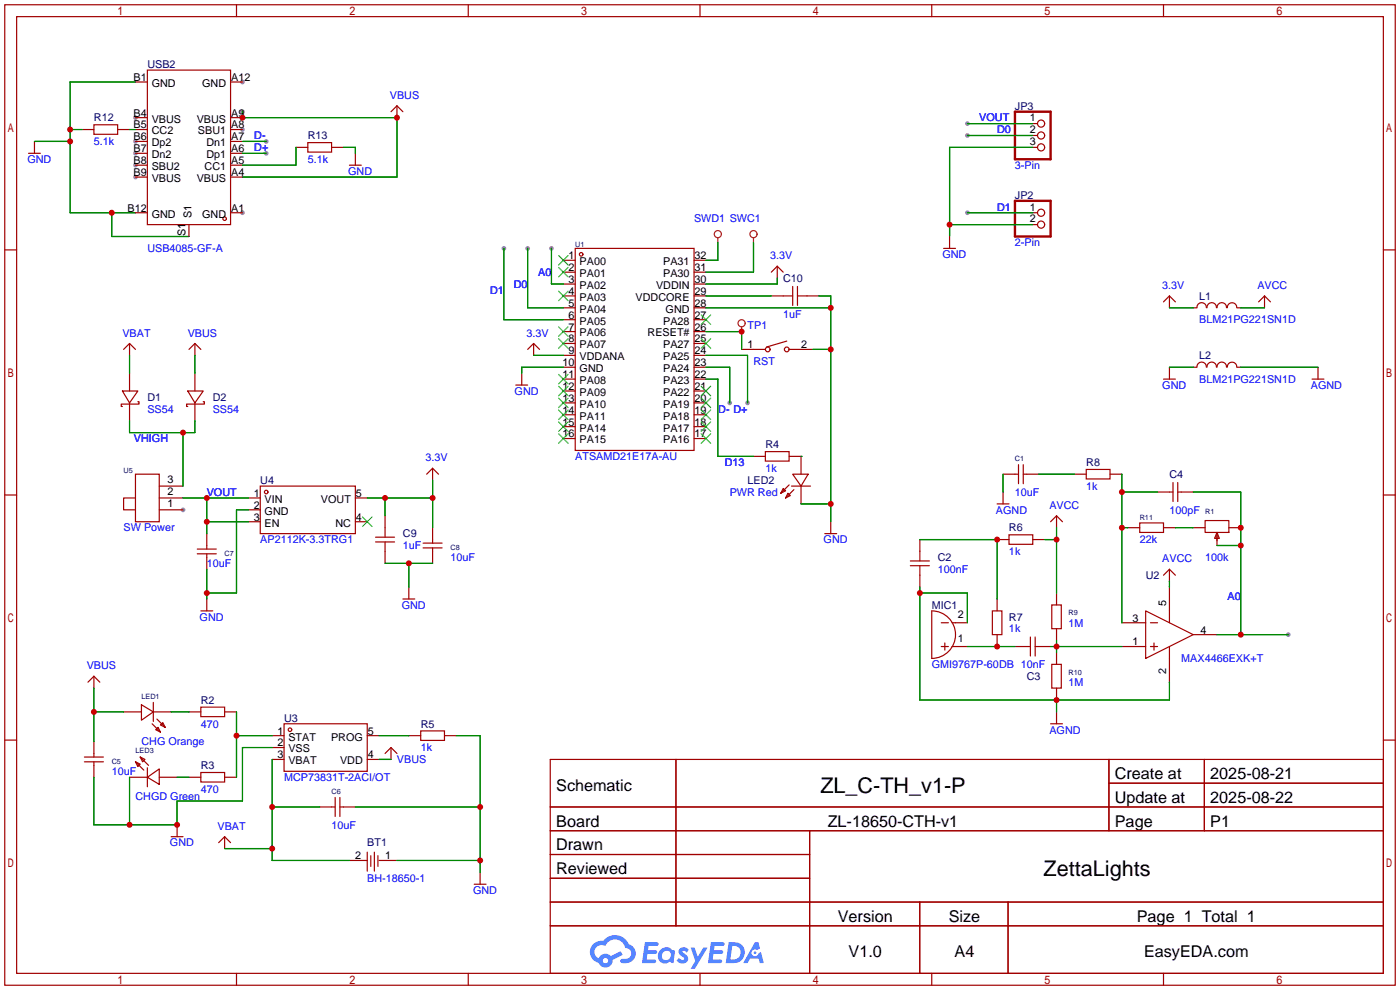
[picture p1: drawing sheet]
<svg xmlns="http://www.w3.org/2000/svg" width="299mm" height="212mm" viewBox="0 0 299 212" stroke-linecap="round" stroke-linejoin="round" font-family="sans-serif">
<g fill="#999">
<circle cx="39.1" cy="109" r=".51"/>
<circle cx="51.8" cy="45.5" r=".51"/>
<circle cx="51.8" cy="27.7" r=".51"/>
<circle cx="51.8" cy="17.5" r=".51"/>
<circle cx="29" cy="25.1" r=".51"/>
<circle cx="29" cy="30.2" r=".51"/>
<circle cx="29" cy="32.8" r=".51"/>
<circle cx="29" cy="35.3" r=".51"/>
<circle cx="29" cy="37.8" r=".51"/>
<circle cx="159.8" cy="86.1" r=".51"/>
<circle cx="156" cy="86.1" r=".51"/>
<circle cx="117.9" cy="53.1" r=".51"/>
<circle cx="112.8" cy="53.1" r=".51"/>
<circle cx="107.7" cy="53.1" r=".51"/>
<circle cx="51.8" cy="23.9" r=".51"/>
<circle cx="275.3" cy="135.6" r=".51"/>
<circle cx="206.8" cy="29" r=".51"/>
<circle cx="206.8" cy="26.4" r=".51"/>
<circle cx="206.8" cy="45.5" r=".51"/>
<circle cx="56.9" cy="30.2" r=".51"/>
<circle cx="56.9" cy="32.8" r=".51"/>
</g>
<g fill="none" stroke="#a10000" stroke-width=".25">
<path d="M1 1h297.2v209.6h-297.2zM3.6 3.6h292.1v204.4h-292.1zM50.5 1v2.6M100.1 1v2.6M149.6 1v2.6M199.1 1v2.6M248.7 1v2.6M1 53.4h2.6M295.7 53.4h2.5M1 105.8h2.6M295.7 105.8h2.5M1 158.2h2.6"/>
<path d="M295.7 158.2h2.5M117.6 162.3h178.1v45.7h-178.1zM117.6 172.5h178.1M117.6 177.5h178.1M144.5 162.3v35.6M173 177.5v30.5M237 162.3v15.2M237 167.4h58.7M257.4 162.3v15.2M117.6 182.6h55.4M117.6 192.8h178.1M117.6 187.7h55.4"/>
<path d="M117.6 197.9h178.1M196.6 192.8v15.2M215.4 192.8v15.2M50.5 208v2.6M100.1 208v2.6M149.6 208v2.6M199.1 208v2.6M248.7 208v2.6"/>
</g>
<g fill="#5487ff">
<path d="M145.3 202.7a1.3 1.3 0 0 1 1.9 .3l-.4 .6a.54 .54 0 0 0-.9-.2l.1 .2a1.34 1.34 0 0 1 .9 1.8 1.47 1.47 0 0 1-2.3-.1l.5-.6 .8 .5a.31 .31 0 0 0 .4-.3 .31 .31 0 0 0-.3-.4 1.12 1.12 0 0 1-.7-1.8z"/>
<path d="M147.6 202.5h.9l.6 2 1.2-2h.9l-2.7 4.6h-.9l1-1.7z"/>
<path d="M137.8 201.4h1.7a1.31 1.31 0 0 1 1.2 .2 .4 .4 0 0 1-.3 .5l-1.8 .1-.1 .9h1.6a.4 .4 0 0 1 .4 .4 .4 .4 0 0 1-.5 .4h-1.6l-.2 1.2h1.4a.46 .46 0 0 1 .5 0 .46 .46 0 0 1 .1 .5l-.4 .2h-2.6z"/>
<path d="M151.9 201.4h1.7a1.32 1.32 0 0 1 1.2 .2 .39 .39 0 0 1-.3 .5l-1.8 .1-.1 .9h1.6a.4 .4 0 0 1 .4 .4 .4 .4 0 0 1-.4 .4h-1.7l-.2 1.2h1.4a.46 .46 0 0 1 .5 0 .46 .46 0 0 1 .1 .5l-.4 .2h-2.6z"/>
<path d="M161.3 201.4h.8l.3 1.3-.6 .4a.75 .75 0 0 0-1.1 .3 .75 .75 0 0 0 .5 1 .75 .75 0 0 0 .9-.7l.5-.2 .6 2.3h-.8l-.3-.9h-1.8l-.5 .9h-1z"/>
<path d="M155.7 201.4l-.6 4.4h1.5a2.27 2.27 0 0 0 2.6-2.2 2.27 2.27 0 0 0-2.7-2.2zM156.5 202.1a1.5 1.5 0 0 1 1.8 1.6 1.5 1.5 0 0 1-1.9 1.4h-.3z"/>
<path d="M141.2 203a1.6 1.6 0 0 0-.3 2.3 1.6 1.6 0 0 0 2.3 .2l.7 .3 .3-2.4-.1-.3-.5-.1a1.58 1.58 0 0 0-2.4 0zM141.8 203.5a.98 .98 0 0 1 1.6 .4 .98 .98 0 0 1-1.1 1.3 .94 .94 0 0 1-.9-.7 .94 .94 0 0 1 .4-1z"/>
<path d="M126.8 201.8a2.37 2.37 0 0 0 1.1 4 1.54 1.54 0 0 0 1.8 1 1.54 1.54 0 0 0 1.2-1.6l2.2-1.1-.5-.8-2 1a1.57 1.57 0 0 0-2.7 .5 1.5 1.5 0 0 1-.7-2.1 1.5 1.5 0 0 1 2.2-.5 2.23 2.23 0 0 1 2.3-1.4 2.23 2.23 0 0 1 2 1.8 1.16 1.16 0 0 1 1.2 1.1 1.16 1.16 0 0 1-1.1 1.2h-.7a.47 .47 0 0 0-.5 .4 .47 .47 0 0 0 .4 .5 2.17 2.17 0 0 0 2.5-.9 2.17 2.17 0 0 0-.3-2.7l-.8-.4a3.2 3.2 0 0 0-5.5-.7l-1.1 .1zM128.8 205.3a.6 .6 0 0 1 1.2 0 .6 .6 0 0 1-1.2 0z"/>
<circle cx="161.4" cy="203.6" r=".28"/>
</g>
<g fill="none" stroke="#a10000" stroke-width=".25">
<path d="M29 17.5h2.5M31.5 15h17.8v33h-17.8zM49.3 17.5h2.5M6.1 32.8h2.5M7.4 30.2v2.6M17.5 27.7h2.6M20.1 26.7h5v2h-5zM25.1 27.7h2.6M29 27.7h2.5M29 35.3h2.5M29 32.8h2.5M29 37.8h2.5"/>
<path d="M29 30.2h2.5M29 25.1h2.5M49.3 27.7h2.5M49.3 35.3h2.5M49.3 32.8h2.5M49.3 37.8h2.5M49.3 30.2h2.5M49.3 25.1h2.5M63.2 31.5h2.6M65.8 30.5h5.1v2h-5.1zM70.9 31.5h2.5M74.7 35.3h2.5"/>
<path d="M75.9 32.8v2.5M84.8 22.6v2.5M84.8 22.6l-1.2 1.3M84.8 22.6l1.3 1.3M220.7 26.4h1M220.7 29h1M220.7 31.5h1M29 45.5h2.5M40.4 48v2.5M49.3 45.5h2.5M120.4 55.6h2.5M120.4 58.2h2.5"/>
<path d="M122.9 53.1h25.4v43.2h-25.4zM148.3 55.6h2.6M148.3 58.2h2.6M166.1 56.9l-1.3 1.3M166.1 56.9l1.3 1.3M166.1 56.9v2.5M201.7 53.1h2.5M202.9 50.5v2.6M220.7 45.5h1M220.7 48h1M27.7 73.4v2.5M27.7 79.8v3.8"/>
<path d="M27.7 73.4l-1.3 1.3M27.7 73.4l1.3 1.3M41.7 73.4v2.5M41.7 79.8v3.8M41.7 73.4l-1.3 1.3M41.7 73.4l1.2 1.3M111.5 79.8v2.5M114 73.4l-1.2 1.3M114 73.4l1.3 1.3M114 73.4v2.5M120.4 60.7h2.5M120.4 63.2h2.5"/>
<path d="M120.4 65.8h2.5M120.4 68.3h2.5M120.4 70.9h2.5M120.4 73.4h2.5M120.4 75.9h2.5M120.4 78.5h2.5M148.3 60.7h2.6M148.3 63.2h2.6M148.3 65.8h2.6M148.3 68.3h2.6M148.3 70.9h2.6M148.3 73.4h2.6"/>
<path d="M148.3 75.9h2.6M148.3 78.5h2.6M158.5 74.7h5.1M164.8 63.2h4.6M168.1 72.9l-4.3 1.3M168.7 74.7h5M169.4 61.2v4.1M170.4 63.2h4.6M170.4 61.2v4.1M249.9 63.2v2.6M249.9 78.5v2.5M249.9 63.2l-1.2 1.3"/>
<path d="M249.9 63.2l1.3 1.3M255 65.8h.8M255 78.5h.8M255.8 65.8a1.01 1.01 0 0 1 1-1.1 1.01 1.01 0 0 1 1 1.1M255.8 78.5a1.01 1.01 0 0 1 1-1.1 1.01 1.01 0 0 1 1 1.1M258 65.8a1.01 1.01 0 0 1 1-1.1 1.01 1.01 0 0 1 1 1.1M258 78.5a1.01 1.01 0 0 1 1-1.1 1.01 1.01 0 0 1 1 1.1M260.1 65.8a1.01 1.01 0 0 1 1-1.1 1.01 1.01 0 0 1 1 1.1M260.1 78.5a1.01 1.01 0 0 1 1-1.1 1.01 1.01 0 0 1 1 1.1M262.3 65.8a1.01 1.01 0 0 1 1-1.1 1.01 1.01 0 0 1 1 1.1M262.3 78.5a1.01 1.01 0 0 1 1-1.1 1.01 1.01 0 0 1 1 1.1M264.4 65.8h.8"/>
<path d="M264.4 78.5h.8M270.3 63.2v2.6M270.3 63.2l-1.3 1.3M270.3 63.2l1.2 1.3M281.7 78.5v2.5M26.2 83.6h3.3l-1.8 2.5zM27.7 86.1v3.8M29.5 85.9h.2v.5h-3.8v.5h.3M40.1 83.6h3.3l-1.7 2.5zM41.7 86.1v3.8M43.4 85.9h.3v.5h-3.8v.5h.2M110.2 82.3h2.6"/>
<path d="M120.4 81h2.5M120.4 83.6h2.5M120.4 86.1h2.5M120.4 88.6h2.5M120.4 91.2h2.5M120.4 93.7h2.5M148.3 81h2.6M148.3 83.6h2.6M148.3 86.1h2.6M148.3 88.6h2.6M148.3 91.2h2.6M148.3 93.7h2.6"/>
<path d="M161 97.5h2.6M163.6 96.5h5.1v2.1h-5.1zM168.7 97.5h2.5v3.8M217.7 99.3v4.1M218.7 99.3v4.1M248.7 81h2.5M280.4 81h2.6M29 101.3h5v10.2h-5zM29 106.4h-2.6v2.6h2.6M34 106.4h5.1M34 109h5.1M34 103.9h5.1"/>
<path d="M42.2 118.4h4M42.2 117.3h4M44.2 114v3.3M44.2 118.4v3.3M53.1 106.4h2.5M53.1 109h2.5M53.1 111.5h2.5M55.6 103.9h20.3v10.1h-20.3zM75.9 106.4h2.6M75.9 111.5h2.6M80.3 114.8h4M80.3 115.8h4"/>
<path d="M82.3 110.2v4.6M82.3 115.8v4.6M90.4 117.1h4.1M90.4 116.1h4.1M92.5 100.1v2.5M92.5 112.8v3.3M92.5 117.1v3.3M92.5 100.1l-1.3 1.2M92.5 100.1l1.2 1.2M167.4 104.4l.5 .5-1 .5zM168.4 105.4l.5 .5-1 .5zM168.7 103.6l-1.8 1.8"/>
<path d="M169.2 103.9h4M169.4 101.3h3.3l-1.5 2.6zM169.7 104.6l-1.8 1.8M171.2 103.9v3.8M176.3 114h2.5M177.5 111.5v2.5M194.6 119.9h4M196.6 115.3v4.6M213.1 115.3h2.5M213.1 107.7h2.5M214.4 101.3h3.3M214.4 105.2v2.5"/>
<path d="M215.6 114.3h5.1v2h-5.1zM218.7 101.3h3.3M220.7 115.3h2.6M225.8 110.2v2.6M225.8 110.2l-1.3 1.3M225.8 110.2l1.3 1.3M229.6 101.3h2.6M232.2 100.3h5v2.1h-5zM237.2 101.3h2.6M241 112.8h2.6M243.6 111.8h5.1v2h-5.1zM247.4 105.2h3.3"/>
<path d="M248.7 112.8h2.5M250.7 103.1v4.1M251.7 103.1v4.1M251.7 105.2h3.3M255 112.8h2.6M257.6 111.3h5v2.5h-5zM260.1 113.8l.5 1.3h-1zM260.1 114v2.6M262.6 112.8h2.6M42.9 130.6h2.6M44.2 128v2.6M86.1 128h2.5"/>
<path d="M87.4 125.5v2.5M194.6 120.9h4M196.6 120.9v4.6M199.1 130.6a5.1 5.1 0 0 1 5.1 5 5.1 5.1 0 0 1-5.1 5.1zM201.2 133.1h1.5M201.2 138.2h1.5M201.9 137.4v1.5M203.5 133.1h3.3M203.5 138.2h3.3M212.1 130.6h2v5h-2zM213.1 128v2.6M213.1 135.6v2.6"/>
<path d="M216.9 138.2h3.3M220.2 136.1v4.1M221.2 138.2h3.3M221.2 136.1v4.1M224.8 129.3h2v5.1h-2zM225.8 126.7v2.6M225.8 134.4v2.5M225.8 139.4v2.6M239.8 133.1h5.1M239.8 138.2h5.1M244.9 130.6l10.1 5-10.1 5.1zM245.9 133.1h1.5"/>
<path d="M245.9 138.2h1.5M246.6 137.4v1.5M249.9 121.7v2.5M249.9 125.5v7.6M249.9 138.2v7.6M249.9 121.7l-1.2 1.2M249.9 121.7l1.3 1.2M255 135.6h5.1M20.1 144.5v2.6M20.1 158.5v3.3M20.1 144.5l-1.3 1.3M20.1 144.5l1.2 1.3"/>
<path d="M26.4 152.1h3.8M30.2 150.6l2.6 1.5-2.6 1.8zM32.5 154.7l1.8 1.8M32.8 152.1h3.8M32.8 150.1v4.1M33.5 153.7l1.8 1.7M33.8 155.4l.5 1.1-1-.5zM34.8 154.4l.5 1-1-.5zM40.4 152.1h2.5M42.9 151.1h5.1v2.1h-5.1zM48 152.1h2.5M58.2 157.2h2.5"/>
<path d="M58.2 159.8h2.5M60.7 154.7h17.8v10.1h-17.8zM78.5 157.2h2.5M83.6 159.8v2.5M83.6 159.8l-1.3 1.2M83.6 159.8l1.2 1.2M87.4 157.2h2.5M89.9 156.2h5.1v2h-5.1zM95 157.2h2.5M224.5 154.7h2.6M224.8 142h2v5.1h-2zM225.8 147.1v2.5"/>
<path d="M225.8 152.1v2.6M18 161.8h4.1M18 162.8h4.1M20.1 162.8v3.3M27.7 166.1h3.8M29 162.8l1 .5-.5 .5zM29 162.8l1.7 1.8M30 161.8l1 .5-.5 .5zM30 161.8l1.7 1.8M31.5 166.1l2.5-1.8v3.3zM31.5 164.1v4M34 166.1h3.8"/>
<path d="M36.6 178.8h2.5M37.8 176.3v2.5M40.4 166.1h2.5M42.9 165.1h5.1v2h-5.1zM48 166.1h2.5M48 178.8v2.6M48 178.8l-1.3 1.3M48 178.8l1.3 1.3M58.2 162.3h2.5M68.3 172.5h3.3M71.6 170.4v4.1M72.6 170.4v4.1"/>
<path d="M72.6 172.5h3.3M78.5 162.3h2.5M74.7 183.9h3.8M78.5 182.1v4.1M79.2 182.9v2.3M80 182.1v4.1M80.8 182.9v2.3M81 183.9h3.8M101.3 189h2.6M102.6 186.4v2.6"/>
<circle cx="222.5" cy="29" r=".76"/>
<circle cx="222.5" cy="31.5" r=".76"/>
<circle cx="222.5" cy="26.4" r=".76"/>
<circle cx="48" cy="46.7" r=".38"/>
<circle cx="124.2" cy="54.4" r=".38"/>
<circle cx="222.5" cy="45.5" r=".76"/>
<circle cx="222.5" cy="48" r=".76"/>
<circle cx="164.1" cy="74.7" r=".51"/>
<circle cx="168.1" cy="74.7" r=".51"/>
<circle cx="56.9" cy="105.2" r=".38"/>
<circle cx="62" cy="156" r=".38"/>
</g>
<g fill="none" stroke="#3c3" stroke-width=".25">
<path d="M119.4 54.6l2 2M119.4 57.2l2 2M121.4 54.6l-2 2M121.4 57.2l-2 2M119.4 62.2l2 2.1M119.4 69.8l2 2.1M119.4 72.4l2 2M121.4 62.2l-2 2.1M121.4 69.8l-2 2.1M121.4 72.4l-2 2M149.9 72.4l2 2M149.9 67.3l2 2"/>
<path d="M151.9 72.4l-2 2M151.9 67.3l-2 2M119.4 80l2 2M119.4 82.5l2 2.1M119.4 85.1l2 2M119.4 87.6l2 2.1M119.4 90.2l2 2M119.4 92.7l2 2M121.4 80l-2 2M121.4 82.5l-2 2.1M121.4 85.1l-2 2M121.4 87.6l-2 2.1"/>
<path d="M121.4 90.2l-2 2M121.4 92.7l-2 2M149.9 92.7l2 2M149.9 90.2l2 2M149.9 87.6l2 2.1M149.9 85.1l2 2M149.9 82.5l2 2.1M151.9 92.7l-2 2M151.9 90.2l-2 2M151.9 87.6l-2 2.1M151.9 85.1l-2 2M151.9 82.5l-2 2.1"/>
<path d="M77.5 110.5l2 2M79.5 110.5l-2 2"/>
</g>
<g fill="none" stroke="#8c2424" stroke-width=".25">
<path d="M153.4 50.8v1M161 50.8v1M158.5 69.8v1.1"/>
<circle cx="153.4" cy="50" r=".76"/>
<circle cx="161" cy="50" r=".76"/>
<circle cx="158.5" cy="69.1" r=".76"/>
</g>
<path d="M216.9 23.9h7.6v10.1h-7.6zM216.9 42.9h7.6v7.6h-7.6z" fill="none" stroke="#a10000" stroke-width=".51"/>
<g fill="none" stroke="#008700" stroke-width=".25">
<path d="M29 17.5h-14v28h14M7.4 30.2h7.6M15 27.7h2.5M27.7 27.7h1.3M51.8 23.9v1.2h33v12.7h-33M51.8 30.2h5.1M51.8 32.8h5.1M63.2 31.5v3.8h-11.4M73.4 31.5h2.5v1.3M206.8 29h13.9M206.8 26.4h13.9M220.7 31.5h-17.8v19"/>
<path d="M23.9 45.5v5h16.5M107.7 53.1v15.2h12.7M112.8 53.1v12.7h7.6M117.9 53.1v7.6h2.5M153.4 51.8v3.8h-2.5M161 51.8v6.4h-10.1M166.1 59.4v1.3h-15.2M202.9 48h17.8M206.8 45.5h13.9M27.7 75.9v3.9M41.7 75.9v3.9M114 75.9h6.4"/>
<path d="M120.4 78.5h-8.9v1.3M150.9 78.5h5.1v7.6M150.9 75.9h8.9v10.2M150.9 63.2h13.9M150.9 65.8h26.6M150.9 70.9h7.6v3.8M173.7 74.7h3.8M175 63.2h2.5v48.3M249.9 78.5h5.1M249.9 65.8h5.1M265.2 78.5h16.5M265.2 65.8h5.1"/>
<path d="M27.7 89.9v2.6h14v-2.6M39.1 92.5v11.4M150.9 81h2.5v16.5h7.6M171.2 97.5h.1M39.1 106.4h14M44.2 106.4v7.6M44.2 111.5h8.9M53.1 109h-2.6v17.7h-6.3M78.5 106.4h14M82.3 106.4v3.8M92.5 102.6v10.2M171.2 107.7h6.3"/>
<path d="M196.6 115.3h16.5v12.7M214.4 101.3v3.9M222 101.3h7.6M223.3 115.3h2.5M225.8 112.8v13.9M239.8 105.2h7.6M239.8 101.3v31.8M239.8 112.8h1.2M251.2 112.8h3.8M255 105.2h10.2v30.4M260.1 116.6h5.1M44.2 121.7v6.3"/>
<path d="M82.3 120.4h10.2M87.4 120.4v5.1M196.6 126.7h10.2v6.4M196.6 125.5v24.1h53.3v-3.8M206.8 138.2h10.1M224.5 138.2h15.3M225.8 136.9v2.5M249.9 124.2v1.3M260.1 135.6h15.2M20.1 152.1h6.3M20.1 147.1v11.4M36.6 152.1h3.8"/>
<path d="M50.5 152.1v14M50.5 157.2h7.7M58.2 159.8h-6.4v11.4h-14v5.1h-17.7v-10.2M81 157.2h6.4M97.5 157.2h5.1v29.2M225.8 149.6v2.5M27.7 166.1v10.2M37.8 166.1h2.6M58.2 162.3v21.6h16.5M58.2 172.5h10.1M75.9 172.5h26.7M81 162.3h2.6"/>
<path d="M48 181.4h10.2M84.8 183.9h17.8"/>
</g>
<g fill="#c00">
<circle cx="177.5" cy="65.8" r=".63"/>
<circle cx="177.5" cy="74.7" r=".63"/>
<circle cx="177.5" cy="107.7" r=".63"/>
<circle cx="158.5" cy="70.9" r=".63"/>
<circle cx="84.8" cy="25.1" r=".63"/>
<circle cx="51.8" cy="25.1" r=".63"/>
<circle cx="15" cy="30.2" r=".63"/>
<circle cx="23.9" cy="45.5" r=".63"/>
<circle cx="15" cy="27.7" r=".63"/>
<circle cx="50.5" cy="157.2" r=".63"/>
<circle cx="37.8" cy="176.3" r=".63"/>
<circle cx="27.7" cy="176.3" r=".63"/>
<circle cx="20.1" cy="152.1" r=".63"/>
<circle cx="58.2" cy="181.4" r=".63"/>
<circle cx="58.2" cy="172.5" r=".63"/>
<circle cx="102.6" cy="183.9" r=".63"/>
<circle cx="102.6" cy="172.5" r=".63"/>
<circle cx="39.1" cy="92.5" r=".63"/>
<circle cx="44.2" cy="106.4" r=".63"/>
<circle cx="44.2" cy="111.5" r=".63"/>
<circle cx="44.2" cy="126.7" r=".63"/>
<circle cx="92.5" cy="106.4" r=".63"/>
<circle cx="82.3" cy="106.4" r=".63"/>
<circle cx="87.4" cy="120.4" r=".63"/>
<circle cx="225.8" cy="138.2" r=".63"/>
<circle cx="213.1" cy="138.2" r=".63"/>
<circle cx="213.1" cy="115.3" r=".63"/>
<circle cx="196.6" cy="126.7" r=".63"/>
<circle cx="225.8" cy="149.6" r=".63"/>
<circle cx="225.8" cy="115.3" r=".63"/>
<circle cx="239.8" cy="105.2" r=".63"/>
<circle cx="239.8" cy="112.8" r=".63"/>
<circle cx="265.2" cy="112.8" r=".63"/>
<circle cx="265.2" cy="116.6" r=".63"/>
<circle cx="265.2" cy="135.6" r=".63"/>
<circle cx="202.9" cy="48" r=".63"/>
</g>
<g font-size="4.6">
<text x="175.3" y="169.4">ZL_C-TH_v1-P</text>
<text x="223.1" y="187.2">ZettaLights</text>
</g>
<g font-size="3.5">
<text x="238.3" y="166.5">Create at</text>
<text x="258.7" y="166.5">2025-08-21</text>
<text x="118.9" y="169.1">Schematic</text>
<text x="238.3" y="171.6">Update at</text>
<text x="258.7" y="171.6">2025-08-22</text>
<text x="118.9" y="176.7">Board</text>
<text x="176.9" y="176.7">ZL-18650-CTH-v1</text>
<text x="238.3" y="176.7">Page</text>
<text x="258.7" y="176.7">P1</text>
<text x="118.9" y="181.8">Drawn</text>
<text x="118.9" y="186.8">Reviewed</text>
<text x="179.1" y="197">Version</text>
<text x="202.8" y="197">Size</text>
<text x="243" y="197">Page 1 Total 1</text>
<text x="181.4" y="204.6">V1.0</text>
<text x="204" y="204.6">A4</text>
<text x="244.5" y="204.6">EasyEDA.com</text>
</g>
<g font-size="2.3">
<text x="28.5" y="17.3">B1</text>
<text x="49.4" y="17.3">A12</text>
<text x="32.4" y="18.6">GND</text>
<text x="43.2" y="18.6">GND</text>
<text x="28.5" y="24.9">B4</text>
<text x="28.5" y="27.5">B5</text>
<text x="28.5" y="30">B6</text>
<text x="32.4" y="26.2">VBUS</text>
<text x="32.4" y="28.7">CC2</text>
<text x="42" y="26.2">VBUS</text>
<text x="42.3" y="28.7">SBU1</text>
<text x="49.4" y="30">A7</text>
<text x="49.4" y="27.5">A8</text>
<text x="49.4" y="24.9">A9</text>
<text x="220.1" y="26">1</text>
<text x="220.1" y="28.5">2</text>
<text x="28.5" y="32.5">B7</text>
<text x="28.5" y="35.1">B8</text>
<text x="32.4" y="31.3">Dp2</text>
<text x="32.4" y="33.8">Dn2</text>
<text x="44.1" y="33.8">Dp1</text>
<text x="44.1" y="31.3">Dn1</text>
<text x="49.4" y="35.1">A5</text>
<text x="49.4" y="32.5">A6</text>
<text x="220.1" y="31">3</text>
<text x="28.5" y="37.6">B9</text>
<text x="32.4" y="36.3">SBU2</text>
<text x="32.4" y="38.9">VBUS</text>
<text x="42" y="38.9">VBUS</text>
<text x="43.7" y="36.3">CC1</text>
<text x="49.4" y="37.6">A4</text>
<text x="27.3" y="45.2">B12</text>
<text x="32.4" y="46.5">GND</text>
<text x="40.9" y="46.6" transform="rotate(-90 40.9 46.6)">S1</text>
<text x="43.2" y="46.5">GND</text>
<text x="49.4" y="45.2">A1</text>
<text x="220.1" y="45">1</text>
<text x="220.1" y="47.5">2</text>
<text x="39.7" y="50.5" transform="rotate(-90 39.7 50.5)">S1</text>
<text x="121.5" y="55.4">1</text>
<text x="121.5" y="57.9">2</text>
<text x="123.9" y="56.7">PA00</text>
<text x="123.9" y="59.2">PA01</text>
<text x="141.7" y="59.2">PA30</text>
<text x="141.7" y="56.7">PA31</text>
<text x="148.5" y="57.9">31</text>
<text x="148.5" y="55.4">32</text>
<text x="121.5" y="60.5">3</text>
<text x="121.5" y="63">4</text>
<text x="121.5" y="65.6">5</text>
<text x="123.9" y="61.7">PA02</text>
<text x="123.9" y="64.3">PA03</text>
<text x="135.9" y="64.3">VDDCORE</text>
<text x="140.2" y="61.7">VDDIN</text>
<text x="148.5" y="65.6">28</text>
<text x="148.5" y="63">29</text>
<text x="148.5" y="60.5">30</text>
<text x="121.5" y="68.1">6</text>
<text x="121.5" y="70.6">7</text>
<text x="123.9" y="66.8">PA04</text>
<text x="123.9" y="69.4">PA05</text>
<text x="123.9" y="71.9">PA06</text>
<text x="138.4" y="71.9">RESET#</text>
<text x="141.7" y="69.4">PA28</text>
<text x="142.3" y="66.8">GND</text>
<text x="148.5" y="70.6">26</text>
<text x="148.5" y="68.1">27</text>
<text x="121.5" y="73.2">8</text>
<text x="121.5" y="75.7">9</text>
<text x="123.9" y="74.4">PA07</text>
<text x="123.9" y="77">VDDANA</text>
<text x="141.7" y="77">PA25</text>
<text x="141.7" y="74.4">PA27</text>
<text x="148.5" y="75.7">24</text>
<text x="148.5" y="73.2">25</text>
<text x="159.8" y="74.4">1</text>
<text x="171.2" y="74.4">2</text>
<text x="120.2" y="78.3">10</text>
<text x="120.2" y="80.8">11</text>
<text x="120.2" y="83.3">12</text>
<text x="123.9" y="79.5">GND</text>
<text x="123.9" y="82.1">PA08</text>
<text x="141.7" y="82.1">PA23</text>
<text x="141.7" y="79.5">PA24</text>
<text x="148.5" y="83.3">21</text>
<text x="148.5" y="80.8">22</text>
<text x="148.5" y="78.3">23</text>
<text x="120.2" y="85.9">13</text>
<text x="120.2" y="88.4">14</text>
<text x="123.9" y="84.6">PA09</text>
<text x="123.9" y="87.1">PA10</text>
<text x="123.9" y="89.7">PA11</text>
<text x="141.7" y="89.7">PA18</text>
<text x="141.7" y="87.1">PA19</text>
<text x="141.7" y="84.6">PA22</text>
<text x="148.5" y="88.4">19</text>
<text x="148.5" y="85.9">20</text>
<text x="120.2" y="91">15</text>
<text x="120.2" y="93.5">16</text>
<text x="123.9" y="92.2">PA14</text>
<text x="123.9" y="94.8">PA15</text>
<text x="141.7" y="94.8">PA16</text>
<text x="141.7" y="92.2">PA17</text>
<text x="148.5" y="93.5">17</text>
<text x="148.5" y="91">18</text>
<text x="35.8" y="105.7">2</text>
<text x="35.8" y="103.2">3</text>
<text x="54.2" y="106.2">1</text>
<text x="56.6" y="107.5">VIN</text>
<text x="68.6" y="107.5">VOUT</text>
<text x="76.1" y="106.2">5</text>
<text x="35.8" y="108.2">1</text>
<text x="54.2" y="108.7">2</text>
<text x="54.2" y="111.3">3</text>
<text x="56.6" y="110">GND</text>
<text x="56.6" y="112.5">EN</text>
<text x="71.7" y="112.5">NC</text>
<text x="76.1" y="111.3">4</text>
<text x="249.2" y="129.5" transform="rotate(-90 249.2 129.5)">5</text>
<text x="204.7" y="137.2">1</text>
<text x="204.7" y="132.1">2</text>
<text x="242" y="137.9">1</text>
<text x="242" y="132.9">3</text>
<text x="256.5" y="135.4">4</text>
<text x="249.2" y="144" transform="rotate(-90 249.2 144)">2</text>
<text x="59.3" y="157">1</text>
<text x="59.3" y="159.5">2</text>
<text x="61.6" y="158.3">STAT</text>
<text x="61.6" y="160.8">VSS</text>
<text x="70.7" y="158.3">PROG</text>
<text x="78.6" y="157">5</text>
<text x="59.3" y="162.1">3</text>
<text x="61.6" y="163.3">VBAT</text>
<text x="72.7" y="163.3">VDD</text>
<text x="78.6" y="162.1">4</text>
<text x="75.9" y="183.7">2</text>
<text x="82.3" y="183.7">1</text>
</g>
<g font-size="2.3" fill="#000080">
<text x="31.5" y="14.5">USB2</text>
<text x="216.9" y="23.4">JP3</text>
<text x="20.1" y="26">R12</text>
<text x="65.8" y="29.8">R13</text>
<text x="216.9" y="42.5">JP2</text>
<text x="167.4" y="60.2">C10</text>
<text x="256.3" y="64.1">L1</text>
<text x="256.3" y="76.8">L2</text>
<text x="31.5" y="85.6">D1</text>
<text x="45.5" y="85.6">D2</text>
<text x="163.6" y="95.8">R4</text>
<text x="232.2" y="99.6">R8</text>
<text x="55.6" y="103.4">U4</text>
<text x="159.8" y="103.4">LED2</text>
<text x="249.9" y="102.2">C4</text>
<text x="215.6" y="113.6">R6</text>
<text x="86.1" y="114.9">C9</text>
<text x="200.4" y="119.9">C2</text>
<text x="244.9" y="123.7">U2</text>
<text x="199.1" y="130.1">MIC1</text>
<text x="215.6" y="132.6">R7</text>
<text x="219.5" y="145.3">C3</text>
<text x="42.9" y="150.4">R2</text>
<text x="60.7" y="154.2">U3</text>
<text x="89.9" y="155.5">R5</text>
<text x="42.9" y="164.4">R3</text>
<text x="78.5" y="180.9">BT1</text>
</g>
<g font-size="2.3" fill="#00f">
<text x="83.3" y="21.1">VBUS</text>
<text x="54.4" y="29.8">D-</text>
<text x="209.3" y="26">VOUT</text>
<text x="213.1" y="28.5">D0</text>
<text x="5.8" y="34.8">GND</text>
<text x="20.1" y="31">5.1k</text>
<text x="54.4" y="32.3">D+</text>
<text x="65.8" y="34.8">5.1k</text>
<text x="74.4" y="37.4">GND</text>
<text x="216.9" y="36.1">3-Pin</text>
<text x="148.3" y="47.5">SWD1 SWC1</text>
<text x="213.1" y="45">D1</text>
<text x="31.5" y="53.9">USB4085-GF-A</text>
<text x="216.9" y="52.6">2-Pin</text>
<text x="115" y="59">A0</text>
<text x="164.6" y="55.4">3.3V</text>
<text x="201.4" y="55.2">GND</text>
<text x="104.7" y="62.8">D1</text>
<text x="109.8" y="61.5">D0</text>
<text x="248.4" y="61.8">3.3V</text>
<text x="268.7" y="61.8">AVCC</text>
<text x="26.2" y="71.9">VBAT</text>
<text x="40.1" y="71.9">VBUS</text>
<text x="112.5" y="71.9">3.3V</text>
<text x="159.8" y="70.4">TP1</text>
<text x="167.4" y="67.9">1uF</text>
<text x="256.3" y="69.1">BLM21PG221SN1D</text>
<text x="161" y="78">RST</text>
<text x="248.4" y="83.1">GND</text>
<text x="256.3" y="81.8">BLM21PG221SN1D</text>
<text x="280.2" y="83.1">AGND</text>
<text x="31.5" y="88.2">SS54</text>
<text x="45.5" y="88.2">SS54</text>
<text x="110" y="84.4">GND</text>
<text x="153.5" y="88.2">D- D+</text>
<text x="28.6" y="94.5">VHIGH</text>
<text x="90.9" y="98.6">3.3V</text>
<text x="122.9" y="98.3">ATSAMD21E17A-AU</text>
<text x="154.9" y="99.6">D13</text>
<text x="163.6" y="100.9">1k</text>
<text x="44.2" y="106">VOUT</text>
<text x="156" y="106">PWR Red</text>
<text x="216.9" y="106">10uF</text>
<text x="232.2" y="104.7">1k</text>
<text x="26.4" y="113.6">SW Power</text>
<text x="212.9" y="109.8">AGND</text>
<text x="224.3" y="108.8">AVCC</text>
<text x="249.9" y="109.8">100pF</text>
<text x="55.6" y="116.1">AP2112K-3.3TRG1</text>
<text x="86.1" y="117.4">1uF</text>
<text x="96.3" y="119.9">10uF</text>
<text x="176" y="116.1">GND</text>
<text x="215.6" y="118.7">1k</text>
<text x="243.6" y="116.1">22k</text>
<text x="257.6" y="119.9">100k</text>
<text x="44.2" y="121.2">10uF</text>
<text x="200.4" y="122.5">100nF</text>
<text x="248.4" y="120.2">AVCC</text>
<text x="85.9" y="130.1">GND</text>
<text x="262.4" y="128.2">A0</text>
<text x="42.7" y="132.6">GND</text>
<text x="215.6" y="135.2">1k</text>
<text x="228.3" y="133.9">1M</text>
<text x="18.5" y="143">VBUS</text>
<text x="199.1" y="142.8">GMI9767P-60DB 10nF</text>
<text x="252.5" y="141.5">MAX4466EXK+T</text>
<text x="228.3" y="146.6">1M</text>
<text x="42.9" y="155.5">470</text>
<text x="30.2" y="159.3">CHG Orange</text>
<text x="89.9" y="160.6">1k</text>
<text x="224.3" y="156.8">AGND</text>
<text x="23.9" y="165.7">10uF</text>
<text x="60.7" y="166.9">MCP73831T-2ACI/OT</text>
<text x="84.8" y="163.1">VBUS</text>
<text x="29" y="171">CHGD Green</text>
<text x="42.9" y="169.5">470</text>
<text x="46.5" y="177.3">VBAT</text>
<text x="70.9" y="177.1">10uF</text>
<text x="36.3" y="180.9">GND</text>
<text x="78.5" y="188.5">BH-18650-1</text>
<text x="101.1" y="191.1">GND</text>
</g>
<g font-size="1.6" fill="#000080">
<text x="122.9" y="52.8">U1</text>
<text x="26.4" y="101">U5</text>
<text x="216.9" y="98.5">C1</text>
<text x="243.6" y="111.2">R11</text>
<text x="257.6" y="109.9">R1</text>
<text x="48" y="118.8">C7</text>
<text x="96.3" y="117.5">C8</text>
<text x="228.3" y="131.5">R9</text>
<text x="30.2" y="149.3">LED1</text>
<text x="228.3" y="144.2">R10</text>
<text x="29" y="161">LED3</text>
<text x="23.9" y="163.3">C5</text>
<text x="70.9" y="169.6">C6</text>
</g>
</svg>
